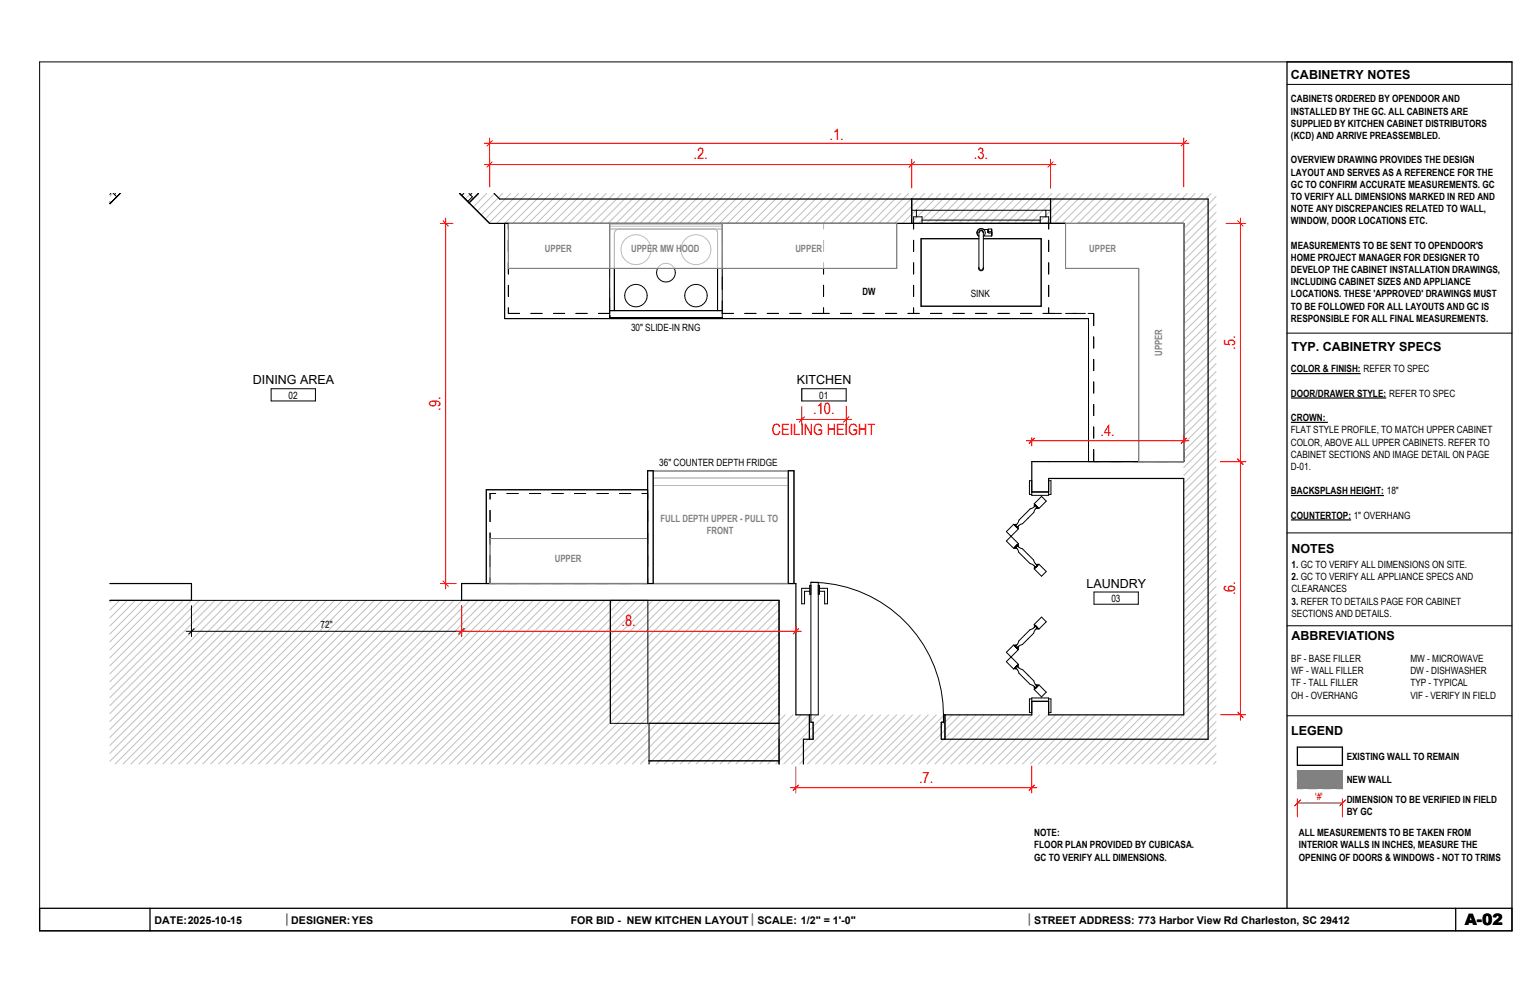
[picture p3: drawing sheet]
<svg xmlns="http://www.w3.org/2000/svg" width="432mm" height="279mm" viewBox="0 0 432 279" stroke-linecap="round" stroke-linejoin="round" font-family="sans-serif">
<path d="M172 63v1.6M203.7 63v1.6" fill="none" stroke="#fafafa" stroke-width=".28"/>
<g fill="none" stroke="#bdbdbd" stroke-width=".28">
<path d="M143.4 63h24.1M172 64.6h31.7M172 63.8h31.7M172 63.3h31.7M173.3 65.9v9.8M173.7 65l.9-.4-.9 .4-.4 .9zM185.5 75.7a2.62 2.62 0 0 1 2.3-1.4 2.62 2.62 0 0 1 2.4 1.4M201.3 64.6l.8 .3 .3 .8v10M203.7 63v15.1M232.3 63v1.6M232.3 67.8v3.2M232.3 74.1v1.6"/>
<path d="M265 63h-93v15.4M296.3 63h37.6v67.2h-26.9M172 81.5v2.7M184.3 134.8h38v29.8h-38zM184.3 137h38M137.2 164.6h45.5"/>
<circle cx="179.4" cy="70.4" r="4.2"/>
<circle cx="196.3" cy="70.4" r="4.2"/>
</g>
<path d="M167.5 63h4.5v5.6M172 71.7v4M203.7 63v5.6M203.7 71.7v4M300.5 63h3.5" fill="none" stroke="#ededed" stroke-width=".28"/>
<g fill="none" stroke="#000" stroke-width=".28">
<path d="M31 56.9l.2 .3M31.3 54.6l-.3 .2M32 54.6l.9 .9M32.6 54.6l-.3 .3M33.9 54.6l-2.9 2.9M129.6 54.6l8.5 8.4M130.8 54.6l-.6 .6M132.3 54.6l.9 .9-1.3 1.3M133.1 54.6l-.4 .4M134.9 54.6h.1M134.9 54.6l-2.6 2.6M257.1 59.3h39.2"/>
<path d="M258.5 59.3v1.9M295 59.3v1.9M143.4 67.8v3.2M143.4 74.1v3.2M172 75.7v13.9h31.7v-13.9M173.3 75.7v11.9M185.5 75.7a2.64 2.64 0 0 0 2.3 3.9 2.64 2.64 0 0 0 2.4-3.9M202.4 75.7v11.9M232.3 75.7v1.6M257.7 67.8v3.2M257.7 74.1v3.2M260.1 63v-1.8h-2.4v3.4"/>
<path d="M260.1 62.1h33.3M275.6 65.7l.1 .5 .4 .4M275.6 65.7a1.16 1.16 0 0 1 1.7-1.1 1.16 1.16 0 0 1 0 2h2.4v-1v.8M276.1 65.5v10.2M276.1 75.4a.7 .7 0 0 0 .6 1 .7 .7 0 0 0 .6-1M276.1 65.5v.1M276.1 67.3h-16.3v19.1h33.9v-19.1h-16.4M276.1 65.5h.1M276.1 65.4a.62 .62 0 0 1 .6-.5 .62 .62 0 0 1 .6 .5M276.2 65.5l.2-.3 .3-.2 .4 .2 .1 .3M276.2 75.7l.2 .4 .3 .1 .4-.1 .1-.4M277.3 65.5h.1"/>
<path d="M277.3 65.5v10.2M277.3 65.5v.1M278.6 64.8v.8M278.6 65.6h.3M278.6 64.8h.1M278.7 64.6l-1.3 .1a1.16 1.16 0 0 0-1.2-.1 1.16 1.16 0 0 0-.6 1.1M278.7 65.6v-1h1v1.8M278.9 65.4h.8v.3h-.8zM279.7 64.8v1.5M279.7 64.6v1.8M293.4 63v-1.8h2.4v3.4M295.8 67.8v3.2"/>
<path d="M295.8 74.1v3.2M296.3 63v-6.9h-39.2v6.9h43.4M333.9 63v67.2h-26.9v-40.3h-164.7v-26.9h1.1v1.6M143.4 86.8v1.6h3.2M143.4 80.5v3.2M149.7 88.4h3.2M156.1 88.4h3.2M162.4 88.4h3.2M168.8 88.4h3.2M172 87.6h31.7M176.2 83.4a3.2 3.2 0 0 1 4.5-2.9 3.2 3.2 0 0 1 .7 5.3 3.2 3.2 0 0 1-5.1-1.6l-.1-.8M203.7 88.4h3.2"/>
<path d="M210.1 88.4h3.1M216.4 88.4h3.2M222.8 88.4h3.1M229.1 88.4h4.8M232.3 80.5v3.2M232.3 86.8v1.6M237 88.4h3.2M243.4 88.4h3.2M249.7 88.4h3.2M256.1 88.4h3.2M257.7 80.5v3.2M257.7 86.8v1.6"/>
<path d="M262.4 88.4h3.2M268.8 88.4h3.2M275.1 88.4h3.2M281.5 88.4h3.2M287.8 88.4h3.2M294.2 88.4h5.2M295.8 80.5v3.2M295.8 86.8v1.6M300.5 88.4h5.6M306.9 88.4h1.6v3.5M308.5 95v3.2M226.2 109.7v3.4"/>
<path d="M238.7 109.7v3.4M308.5 101.4v3.2M308.5 107.7v3.2M308.5 114.1v3.2M139.8 139.2h-1.6v1.6M143 139.2h3.2M149.3 139.2h3.2M155.7 139.2h3.2M162 139.2h3.2M168.4 139.2h3.2M174.7 139.2h3.2M181.1 139.2h1.6"/>
<path d="M182.7 138.2h-45.5v26.4h47.1v-31.8h-1.6v31.8M222.3 132.8h1.6v31.8h-1.6zM291 139.5h-.7v-3.9h.7v4.1h4.8v-4.1h.6v3.9h-.6M291 138.8h4.8M308.5 120.4v3.2M308.5 126.8v3.4M138.2 144v3.1M138.2 150.3v3.2M138.2 156.7v3.1M285.9 147.9l-2.1 2.1 3.4 3.4-1.3 1.3-2.1-2.1 3.4-3.4zM286.1 154.5l.3 .2 .3-.1M286.3 154.3l.6 .5 .4 1 3.2 3.2 1 .4 .6 .6"/>
<path d="M286.6 148h-.5M286.6 148h.1M286.8 153.8l.6 .6 1 .4 3.1 3.2 .5 1 .6 .6M287.1 153.5l.2 .3-.2 .3M287.1 148.5h.1M287.1 148.5v.5M291.7 142.1l2.1-2.1 1.3 1.4-2.1 2zM291.7 142.8l.1 .1M291.8 159.7v.6M291.8 142.3l-.1 .5M292.1 142.5l-.6 .6-.9 .4-3.2 3.2-.5 1-.6 .6M292.3 143.3v.1"/>
<path d="M292.6 143l-.6 .6-.4 .9-3.2 3.2-1 .5-.6 .6M292.8 159.3h-.5M292.8 159.3h.1M292.8 143.3l-.5 .1M293 159.1l2.1 2.1-1.3 1.3-2.1-2zM31 169.4h188.7v32.2M138.2 163v1.6M172.1 169.4v34.6h10.6v-34.6M228.4 166h-2.3v4.3h.8v-3.5h1.5M228.7 164.3a37.4 37.4 0 0 1 37.4 37.3M228.7 164.3h2.1v37.3h-2.5v6.9h1v-4.8h-.6zM228.7 165.1h-.3v2.5h.3"/>
<path d="M230.8 165.1h.3v2.5h-.3M231.1 166h2.3v4.3h-.8v-3.5h-1.5M291.7 176.2l2.1-2.1 1.3 1.3-2.1 2.1zM291.8 176.3v.6M292.1 176.6l-.6 .6-1 .4-3.2 3.2-.4 1-.6 .5M292.3 177.3h.5M292.6 177l-.6 .6-.5 1-3.1 3.2-1 .4-.6 .6M292.8 177.3h.1M285.9 181.9l1.3 1.3-3.4 3.5 2.1 2 1.3-1.3-3.4-3.4zM286.1 188.6h.5M286.3 188.3l.6 .6 .5 1 3.2 3.2 .9 .4 .6 .6M286.6 188.6h.1"/>
<path d="M286.7 182l-.3-.1-.3 .2M286.8 187.8l.6 .6 1 .5 3.2 3.2 .4 .9 .6 .6M287.1 187.6v.5M287.1 188.1h.1M287.1 182.5l.2 .3-.2 .3M291 197.1h-.7v3.9h.7v-4.1h4.8v4.1h.6v-3.9h-.6M291 197.8h4.8M291.7 193.8l.1 .5M291.8 193.7l-.1 .1M292.3 193.3l.2-.1 .3 .1M293 193.2l2.1 2.1-1.3 1.3-2.1-2.1zM183.1 214.6h36.6"/>
<path d="M219.7 204h-36.6v11.5M219.7 208.5v7M266.1 201.6h.4v6.9h-1v-4.8h.6z"/>
<circle cx="196.3" cy="83.4" r="3.2"/>
</g>
<path d="M172 63v12.7M203.7 63v12.7" fill="none" stroke="#dedede" stroke-width=".28"/>
<path d="M300.5 63h3.5" fill="none" stroke="#bdbdbd" stroke-width=".34"/>
<path d="M286.2 148.2l-2 2.1M286.3 152.4l-1.3 1.3M294.1 140.4l-2.1 2M294 174.3l-2 2.1M294.8 160.9l-1.4 1.3M286.2 182.2l-2.1 2.1M286.2 186.4l-1.3 1.3M294.7 194.9l-1.3 1.3" fill="none" stroke="#fff" stroke-width=".28"/>
<g fill="none" stroke="#c0c0c0" stroke-width=".28">
<path d="M31.8 54.6l-.8 .8M130.6 54.6l-.5 .4M132.8 54.6l-1.6 1.5M135.1 54.6l-2.7 2.7M137.3 54.6l-3.8 3.8M139.5 54.6l-4.9 4.9M141.8 54.6l-6.1 6M144 54.6l-7.2 7.2M146.3 54.6l-8.3 8.3M148.5 54.6l-8.4 8.4M150.8 54.6l-8.5 8.4M153 54.6l-8.4 8.4"/>
<path d="M155.3 54.6l-8.5 8.4M157.5 54.6l-8.4 8.4M159.8 54.6l-8.5 8.4M162 54.6l-8.5 8.4M164.2 54.6l-8.4 8.4M166.5 54.6l-8.5 8.4M168.7 54.6l-8.4 8.4M171 54.6l-8.5 8.4M173.2 54.6l-8.4 8.4M175.5 54.6l-8.5 8.4M177.7 54.6l-8.4 8.4M180 54.6l-8.5 8.4"/>
<path d="M182.2 54.6l-8.4 8.4M184.4 54.6l-8.4 8.4M186.7 54.6l-8.5 8.4M188.9 54.6l-8.4 8.4M191.2 54.6l-8.5 8.4M193.4 54.6l-8.4 8.4M195.7 54.6l-8.5 8.4M197.9 54.6l-8.4 8.4M200.2 54.6l-8.5 8.4M202.4 54.6l-8.4 8.4M204.6 54.6l-8.4 8.4M206.9 54.6l-8.5 8.4"/>
<path d="M209.1 54.6l-8.4 8.4M211.4 54.6l-8.5 8.4M213.6 54.6l-8.4 8.4M215.9 54.6l-8.5 8.4M218.1 54.6l-8.4 8.4M220.4 54.6l-8.5 8.4M222.6 54.6l-8.4 8.4M224.9 54.6l-8.5 8.4M227.1 54.6l-8.5 8.4M229.3 54.6l-8.4 8.4M231.6 54.6l-8.5 8.4M233.8 54.6l-8.4 8.4"/>
<path d="M236.1 54.6l-8.5 8.4M238.3 54.6l-8.4 8.4M240.6 54.6l-8.5 8.4M242.8 54.6l-8.4 8.4M245.1 54.6l-8.5 8.4M247.3 54.6l-8.4 8.4M249.5 54.6l-8.4 8.4M251.8 54.6l-8.5 8.4M254 54.6l-8.4 8.4M256.3 54.6l-8.5 8.4M258.5 54.6l-8.4 8.4M260.8 54.6l-8.5 8.4"/>
<path d="M263 54.6l-8.4 8.4M265.3 54.6l-8.5 8.4M267.5 54.6l-8.4 8.4M269.7 54.6l-8.4 8.4M272 54.6l-8.5 8.4M274.2 54.6l-8.4 8.4M276.5 54.6l-8.5 8.4M278.7 54.6l-8.4 8.4M281 54.6l-8.5 8.4M283.2 54.6l-8.4 8.4M285.5 54.6l-8.5 8.4M287.7 54.6l-8.4 8.4"/>
<path d="M290 54.6l-8.5 8.4M292.2 54.6l-8.4 8.4M294.4 54.6l-8.4 8.4M296.7 54.6l-8.5 8.4M298.9 54.6l-8.4 8.4M301.2 54.6l-8.5 8.4M303.4 54.6l-8.4 8.4M305.7 54.6l-8.5 8.4M307.9 54.6l-8.4 8.4M310.2 54.6l-8.5 8.4M312.4 54.6l-8.4 8.4M314.6 54.6l-8.4 8.4"/>
<path d="M316.9 54.6l-8.5 8.4M319.1 54.6l-8.4 8.4M321.4 54.6l-8.5 8.4M323.6 54.6l-8.4 8.4M325.9 54.6l-8.5 8.4M328.1 54.6l-8.4 8.4M330.4 54.6l-8.5 8.4M332.6 54.6l-8.4 8.4M334.9 54.6l-8.5 8.4M337.1 54.6l-8.5 8.4M339.3 54.6l-8.4 8.4M341.6 54.6l-8.5 8.4"/>
<path d="M343 55.4l-9.1 9.1M343 57.7l-9.1 9.1M343 59.9l-9.1 9.1M343 62.1l-9.1 9.2M343 64.4l-9.1 9.1M343 66.6l-9.1 9.2M343 68.9l-9.1 9.1M343 71.1l-9.1 9.1M343 73.4l-9.1 9.1M343 75.6l-9.1 9.1M343 77.9l-9.1 9.1M343 80.1l-9.1 9.1"/>
<path d="M343 82.4l-9.1 9.1M343 84.6l-9.1 9.1M343 86.8l-9.1 9.2M343 89.1l-9.1 9.1M343 91.3l-9.1 9.1M343 93.6l-9.1 9.1M343 95.8l-9.1 9.1M343 98.1l-9.1 9.1M343 100.3l-9.1 9.1M343 102.6l-9.1 9.1M343 104.8l-9.1 9.1M343 107l-9.1 9.2"/>
<path d="M343 109.3l-9.1 9.1M343 111.5l-9.1 9.1M343 113.8l-9.1 9.1M343 116l-9.1 9.1M343 118.3l-9.1 9.1M343 120.5l-9.1 9.1M343 122.8l-9.1 9.1M343 125l-9.1 9.1M343 127.2l-9.1 9.2M343 129.5l-9.1 9.1M343 131.7l-9.1 9.2M343 134l-9.1 9.1"/>
<path d="M343 136.2l-9.1 9.1M343 138.5l-9.1 9.1M343 140.7l-9.1 9.1M343 143l-9.1 9.1M343 145.2l-9.1 9.1M343 147.5l-9.1 9.1M343 149.7l-9.1 9.1M343 151.9l-9.1 9.2M343 154.2l-9.1 9.1M343 156.4l-9.1 9.1M343 158.7l-9.1 9.1M31.5 169.4l-.5 .5"/>
<path d="M33.7 169.4l-2.7 2.7M36 169.4l-5 5M38.2 169.4l-7.2 7.2M40.5 169.4l-9.5 9.4M42.7 169.4l-11.7 11.7M45 169.4l-14 13.9M47.2 169.4l-16.2 16.2M49.5 169.4l-18.5 18.4M51.7 169.4l-20.7 20.7M53.9 169.4l-22.9 22.9M56.2 169.4l-25.2 25.2M58.4 169.4l-27.4 27.4"/>
<path d="M60.7 169.4l-29.7 29.6M62.9 169.4l-31.9 31.9M65.2 169.4l-34.2 34.1M67.4 169.4l-36.4 36.4M69.7 169.4l-38.7 38.6M71.9 169.4l-40.9 40.9M74.1 169.4l-43.1 43.1M76.4 169.4l-45.4 45.4M78.6 169.4l-46.1 46.1M80.9 169.4l-46.2 46.1M83.1 169.4l-46.1 46.1M85.4 169.4l-46.2 46.1"/>
<path d="M87.6 169.4l-46.1 46.1M89.9 169.4l-46.2 46.1M92.1 169.4l-46.2 46.1M94.3 169.4l-46.1 46.1M96.6 169.4l-46.2 46.1M98.8 169.4l-46.1 46.1M101.1 169.4l-46.2 46.1M103.3 169.4l-46.1 46.1M105.6 169.4l-46.2 46.1M107.8 169.4l-46.1 46.1M110.1 169.4l-46.2 46.1M112.3 169.4l-46.2 46.1"/>
<path d="M114.6 169.4l-46.2 46.1M116.8 169.4l-46.2 46.1M119 169.4l-46.1 46.1M121.3 169.4l-46.2 46.1M123.5 169.4l-46.1 46.1M125.8 169.4l-46.2 46.1M128 169.4l-46.1 46.1M130.3 169.4l-46.2 46.1M132.5 169.4l-46.2 46.1M134.8 169.4l-46.2 46.1M137 169.4l-46.2 46.1M139.2 169.4l-46.1 46.1"/>
<path d="M141.5 169.4l-46.2 46.1M143.7 169.4l-46.1 46.1M146 169.4l-46.2 46.1M148.2 169.4l-46.1 46.1M150.5 169.4l-46.2 46.1M152.7 169.4l-46.1 46.1M155 169.4l-46.2 46.1M157.2 169.4l-46.2 46.1M159.5 169.4l-46.2 46.1M161.7 169.4l-46.2 46.1M163.9 169.4l-46.1 46.1M166.2 169.4l-46.2 46.1"/>
<path d="M168.4 169.4l-46.1 46.1M170.7 169.4l-46.2 46.1M172.9 169.4l-46.1 46.1M175.2 169.4l-46.2 46.1M177.4 169.4l-46.2 46.1M179.7 169.4l-46.2 46.1M181.9 169.4l-46.2 46.1M184.1 169.4l-46.1 46.1M186.4 169.4l-46.2 46.1M188.6 169.4l-46.1 46.1M190.9 169.4l-46.2 46.1M193.1 169.4l-46.1 46.1"/>
<path d="M195.4 169.4l-46.2 46.1M197.6 169.4l-46.1 46.1M199.9 169.4l-46.2 46.1M202.1 169.4l-46.2 46.1M204.3 169.4l-46.1 46.1M206.6 169.4l-46.2 46.1M208.8 169.4l-46.1 46.1M211.1 169.4l-46.2 46.1M213.3 169.4l-46.1 46.1M215.6 169.4l-46.2 46.1M217.8 169.4l-46.1 46.1M219.7 169.7l-45.8 45.8"/>
<path d="M219.7 171.9l-43.6 43.6M219.7 174.2l-41.3 41.3M219.7 176.4l-39.1 39.1M219.7 178.7l-36.8 36.8M343 160.9l-9.1 9.1M343 163.2l-9.1 9.1M343 165.4l-9.1 9.1M343 167.7l-9.1 9.1M343 169.9l-9.1 9.1M343 172.1l-9.1 9.2M343 174.4l-9.1 9.1M343 176.6l-9.1 9.2"/>
<path d="M343 178.9l-9.1 9.1M219.7 180.9l-34.6 34.6M219.7 183.2l-32.3 32.3M219.7 185.4l-30.1 30.1M219.7 187.6l-27.8 27.9M219.7 189.9l-25.6 25.6M219.7 192.1l-23.4 23.4M219.7 194.4l-21.1 21.1M219.7 196.6l-18.9 18.9M219.7 198.9l-16.6 16.6M343 181.1l-9.1 9.1M343 183.4l-9.1 9.1"/>
<path d="M343 185.6l-9.1 9.1M343 187.9l-9.1 9.1M343 190.1l-9.1 9.1M343 192.4l-9.1 9.1M343 194.6l-20.9 20.9M343 196.8l-18.7 18.7M343 199.1l-16.4 16.4M219.7 201.1l-14.4 14.4M221.4 201.6l-13.8 13.9M223.7 201.6l-13.9 13.9M225.9 201.6l-13.8 13.9M228.2 201.6l-13.9 13.9"/>
<path d="M230.4 201.6l-13.8 13.9M232.7 201.6l-13.9 13.9M234.9 201.6l-13.9 13.9M237.2 201.6l-13.9 13.9M239.4 201.6l-13.9 13.9M241.6 201.6l-13.8 13.9M243.9 201.6l-13.9 13.9M246.1 201.6l-13.8 13.9M248.4 201.6l-13.9 13.9M250.6 201.6l-13.8 13.9M252.9 201.6l-13.9 13.9M255.1 201.6l-13.9 13.9"/>
<path d="M257.4 201.6l-13.9 13.9M259.6 201.6l-13.9 13.9M261.9 201.6l-13.9 13.9M264.1 201.6l-13.9 13.9M266.3 201.6l-13.8 13.9M268.6 201.6l-13.9 13.9M270.8 201.6l-13.8 13.9M273.1 201.6l-13.9 13.9M275.3 201.6l-13.9 13.9M277.6 201.6l-13.9 13.9M279.8 201.6l-13.9 13.9M282.1 201.6l-13.9 13.9"/>
<path d="M284.3 201.6l-13.9 13.9M286.5 201.6l-13.8 13.9M288.8 201.6l-13.9 13.9M291 201.6l-13.8 13.9M293.3 201.6l-13.9 13.9M295.5 201.6l-13.8 13.9M297.8 201.6l-13.9 13.9M300 201.6l-13.9 13.9M302.3 201.6l-13.9 13.9M304.5 201.6l-13.9 13.9M306.8 201.6l-13.9 13.9M309 201.6l-13.9 13.9"/>
<path d="M311.2 201.6l-13.8 13.9M313.5 201.6l-13.9 13.9M315.7 201.6l-13.8 13.9M318 201.6l-13.9 13.9M320.2 201.6l-13.9 13.9M322.5 201.6l-13.9 13.9M324.7 201.6l-13.9 13.9M327 201.6l-13.9 13.9M329.2 201.6l-13.9 13.9M331.4 201.6l-13.8 13.9M333.7 201.6l-13.9 13.9M343 201.3l-14.2 14.2"/>
<path d="M343 203.6l-12 11.9M343 205.8l-9.7 9.7M343 208.1l-7.5 7.4M343 210.3l-5.2 5.2M343 212.6l-3 2.9M343 214.8l-.7 .7"/>
</g>
<path d="M134.9 54.6l-2.6 2.6 5.8 5.8h119v-6.9h-116.2l-1.5-1.5M300.5 63h-4.2v-6.9h44.4v152.4h-74.2v-6.9h24.5v-3.8h4.8v3.8h38.1v-66.6h-38.1v3.8h-4.8v-8.6h42.9v-67.2h-29.9M31 164.6h23v4.8h-23M219.7 215.5v-46.1h-89.5v-4.8h94.3v37h3.8v6.9h-1.7v7" fill="none" stroke="#000" stroke-width=".34"/>
<path d="M143.4 63h109.5v12.7h-109.5zM172 63v12.7M203.7 63v12.7M300.5 63h33.4v67.2h-12.7v-54.5h-20.7zM184.3 132.9h38v31.7h-38zM138.2 151.9h44.5v12.7h-44.5z" fill="none" stroke="#808080" stroke-width=".28"/>
<g fill="#fff">
<path d="M178 90.7h19.8v3.4h-19.8z"/>
<path d="M226.2 109.7h12.5v3.4h-12.5z"/>
</g>
<path d="M226.2 109.7h12.5v3.4h-12.5zM52.5 178.1h79.2M54 170.9v8.7M130.2 170.9v8.7" fill="none" stroke="#000" stroke-width=".28"/>
<g fill="none" stroke="#f00" stroke-width=".28">
<path d="M138.1 38.9v13.8M333.9 38.9v13.8M136.6 40.4h198.8M136.6 46.4h161.2M257.1 44.9v8.2M296.3 44.9v8.2M345.8 63h5.6M349.9 61.5v141.6M289.5 124.3h45.9M291 123.4v2.4M333.9 122.8v2M344.2 130.2h7.2"/>
<path d="M344.2 201.6h7.2"/>
</g>
<path d="M138.8 39.7l-1.5 1.5M334.6 39.7l-1.5 1.5M138.8 45.7l-1.5 1.5M257.9 45.7l-1.5 1.5M297.1 45.7l-1.5 1.5M349.1 62.3l1.5 1.5M291.8 123.6l-1.5 1.5M334.6 123.6l-1.5 1.5M349.1 129.5l1.5 1.5M349.1 200.9l1.5 1.5" fill="none" stroke="#f00" stroke-width=".3"/>
<path d="M54.8 177.3l-1.5 1.5M130.9 177.3l-1.5 1.5" fill="none" stroke="#000" stroke-width=".3"/>
<path d="M308.6 167h12.5v3.4h-12.5z" fill="#fff"/>
<path d="M308.6 167h12.5v3.4h-12.5z" fill="none" stroke="#000" stroke-width=".28"/>
<path d="M76.5 109.7h12.5v3.4h-12.5z" fill="#fff"/>
<path d="M76.5 109.7h12.5v3.4h-12.5z" fill="none" stroke="#000" stroke-width=".28"/>
<path d="M124.2 63h3.6M125.7 61.5v104.6M224.7 118.3h15.5M226.2 114.6v5.2M238.7 114.6v5.2M124.2 164.6h4.5M128.7 178.1h97.3M130.2 170.9v8.7M224.5 176.6v1.9M224.5 216.3v7.4M291 216.1v7.6M223 222.2h69.5" fill="none" stroke="#f00" stroke-width=".28"/>
<path d="M124.9 62.3l1.5 1.5M226.9 117.6l-1.5 1.5M239.4 117.6l-1.5 1.5M124.9 163.9l1.5 1.5M130.9 177.3l-1.5 1.5M225.2 177.3l-1.5 1.5M225.2 221.4l-1.5 1.5M291.8 221.4l-1.5 1.5" fill="none" stroke="#f00" stroke-width=".3"/>
<path d="M365.9 210.7h12.7v5.2h-12.7z" fill="#fff"/>
<path d="M365.9 210.7h12.7v5.2h-12.7z" fill="none" stroke="#000" stroke-width=".37"/>
<path d="M365.9 217.4h12.7v5.1h-12.7z" fill="#808080"/>
<path d="M367.5 217.4h-1.6v1.7M369.1 217.4h2.4M373.1 217.4h2.3M377 217.4h1.6v1.7M365.9 220.7v1.8h1.6M369.1 222.5h2.4M373.1 222.5h2.3M378.6 220.7v1.8h-1.6" fill="none" stroke="#808080" stroke-width=".28"/>
<path d="M426.4 17.5h-415.2v245.1h415.2M363 23.8h63.4M363 94h63.4M363 150.3h63.4M363 176.5h63.4M363 201.9h63.4" fill="none" stroke="#000" stroke-width=".28"/>
<path d="M42.3 256.2v6.4M363 256.2v-238.7h63.4v245.1h-415.2v-6.4h415.2M410.6 256.2v6.4" fill="none" stroke="#000" stroke-width=".37"/>
<path d="M80.9 257.8v3.2M212.2 257.8v3.2M290.3 257.8v3.2" fill="none" stroke="#808080" stroke-width=".45"/>
<path d="M365.9 226.5h12.7M365.9 225.3v5.1M366.8 225.6l-1.7 1.7M378.6 225.3v5.1M379.5 225.6l-1.7 1.7" fill="none" stroke="#f00" stroke-width=".28"/>
<path d="M364.1 105.4h19.7M364.1 112.3h26.9M364.1 119.1h10.4M364.1 139.8h26.2M364.1 146.7h17" fill="none" stroke="#000" stroke-width=".33"/>
<g font-size="4.4" fill="#f00">
<text x="233.9" y="39.6">.1.</text>
<text x="195.6" y="45">.2.</text>
<text x="274.7" y="45">.3.</text>
<text x="348.4" y="98.7" transform="rotate(-90 348.4 98.7)">.5.</text>
<text x="124.2" y="115.8" transform="rotate(-90 124.2 115.8)">.9.</text>
<text x="229.4" y="116.9">.10.</text>
<text x="217.7" y="122.8">CEILING HEIGHT</text>
<text x="310.4" y="122.9">.4.</text>
<text x="348.4" y="168" transform="rotate(-90 348.4 168)">.6.</text>
<text x="175.3" y="176.6">.8.</text>
<text x="259.2" y="220.7">.7.</text>
</g>
<text font-size="4.4" x="413.1" y="261">A-02</text>
<g font-size="3.5">
<text x="364.1" y="22.2">CABINETRY NOTES</text>
<text x="364.2" y="98.9">TYP. CABINETRY SPECS</text>
<text x="71.3" y="108.5">DINING AREA</text>
<text x="224.7" y="108.5">KITCHEN</text>
<text x="364.2" y="156">NOTES</text>
<text x="306.5" y="165.8">LAUNDRY</text>
<text x="364.2" y="180.6">ABBREVIATIONS</text>
<text x="364.2" y="207.2">LEGEND</text>
</g>
<g font-size="3">
<text x="43.6" y="260.5">DATE:2025-10-15</text>
<text x="82.2" y="260.5">DESIGNER:YES</text>
<text x="161" y="260.5">FOR BID - NEW KITCHEN LAYOUT</text>
<text x="213.6" y="260.5">SCALE: 1/2&quot; = 1'-0&quot;</text>
<text x="291.7" y="260.5">STREET ADDRESS: 773 Harbor View Rd Charleston, SC 29412</text>
</g>
<g font-size="2.8">
<text x="364.1" y="28.9">CABINETS ORDERED BY OPENDOOR AND</text>
<text x="364.1" y="32.3">INSTALLED BY THE GC. ALL CABINETS ARE</text>
<text x="364.1" y="35.8">SUPPLIED BY KITCHEN CABINET DISTRIBUTORS</text>
<text x="364.1" y="39.2">(KCD) AND ARRIVE PREASSEMBLED.</text>
<text x="364.1" y="46.1">OVERVIEW DRAWING PROVIDES THE DESIGN</text>
<text x="364.1" y="49.5">LAYOUT AND SERVES AS A REFERENCE FOR THE</text>
<text x="364.1" y="52.9">GC TO CONFIRM ACCURATE MEASUREMENTS. GC</text>
<text x="364.1" y="56.4">TO VERIFY ALL DIMENSIONS MARKED IN RED AND</text>
<text x="364.1" y="59.8">NOTE ANY DISCREPANCIES RELATED TO WALL,</text>
<text x="364.1" y="63.3">WINDOW, DOOR LOCATIONS ETC.</text>
<text x="364.1" y="70.1">MEASUREMENTS TO BE SENT TO OPENDOOR'S</text>
<text x="364.1" y="73.6">HOME PROJECT MANAGER FOR DESIGNER TO</text>
<text x="364.1" y="77">DEVELOP THE CABINET INSTALLATION DRAWINGS,</text>
<text x="243.3" y="83.1">DW</text>
<text x="273.8" y="83.9">SINK</text>
<text x="364.1" y="80.5">INCLUDING CABINET SIZES AND APPLIANCE</text>
<text x="364.1" y="83.9">LOCATIONS. THESE 'APPROVED' DRAWINGS MUST</text>
<text x="364.1" y="87.3">TO BE FOLLOWED FOR ALL LAYOUTS AND GC IS</text>
<text x="178" y="93.4">30&quot; SLIDE-IN RNG</text>
<text x="364.1" y="90.8">RESPONSIBLE FOR ALL FINAL MEASUREMENTS.</text>
<text x="364.1" y="105.1">COLOR &amp; FINISH: REFER TO SPEC</text>
<text x="81.4" y="112.4">02</text>
<text x="231.1" y="112.4">01</text>
<text x="364.1" y="111.9">DOOR/DRAWER STYLE: REFER TO SPEC</text>
<text x="364.1" y="118.8">CROWN:</text>
<text x="364.1" y="122.3">FLAT STYLE PROFILE, TO MATCH UPPER CABINET</text>
<text x="364.1" y="125.7">COLOR, ABOVE ALL UPPER CABINETS. REFER TO</text>
<text x="186" y="131.6">36&quot; COUNTER DEPTH FRIDGE</text>
<text x="364.1" y="129.1">CABINET SECTIONS AND IMAGE DETAIL ON PAGE</text>
<text x="364.1" y="132.6">D-01.</text>
<text x="364.1" y="139.5">BACKSPLASH HEIGHT: 18&quot;</text>
<text x="364.1" y="146.3">COUNTERTOP: 1&quot; OVERHANG</text>
<text x="364.2" y="160.2">1. GC TO VERIFY ALL DIMENSIONS ON SITE.</text>
<text x="364.2" y="163.7">2. GC TO VERIFY ALL APPLIANCE SPECS AND</text>
<text x="364.2" y="167.1">CLEARANCES</text>
<text x="313.4" y="169.8">03</text>
<text x="364.2" y="170.6">3. REFER TO DETAILS PAGE FOR CABINET</text>
<text x="90.4" y="177.2">72&quot;</text>
<text x="364.2" y="174">SECTIONS AND DETAILS.</text>
<text x="364.2" y="186.7">BF - BASE FILLER</text>
<text x="364.2" y="190.2">WF - WALL FILLER</text>
<text x="397.8" y="186.7">MW - MICROWAVE</text>
<text x="397.8" y="190.2">DW - DISHWASHER</text>
<text x="364.2" y="193.6">TF - TALL FILLER</text>
<text x="364.2" y="197">OH - OVERHANG</text>
<text x="397.8" y="193.6">TYP - TYPICAL</text>
<text x="397.8" y="197">VIF - VERIFY IN FIELD</text>
<text x="379.8" y="214.3">EXISTING WALL TO REMAIN</text>
<text x="379.8" y="220.9">NEW WALL</text>
<text x="379.8" y="226.5">DIMENSION TO BE VERIFIED IN FIELD</text>
<text x="379.8" y="230">BY GC</text>
<text x="291.7" y="235.9">NOTE:</text>
<text x="291.7" y="239.3">FLOOR PLAN PROVIDED BY CUBICASA.</text>
<text x="366.4" y="235.9">ALL MEASUREMENTS TO BE TAKEN FROM</text>
<text x="366.4" y="239.3">INTERIOR WALLS IN INCHES, MEASURE THE</text>
<text x="291.7" y="242.8">GC TO VERIFY ALL DIMENSIONS.</text>
<text x="366.4" y="242.8">OPENING OF DOORS &amp; WINDOWS - NOT TO TRIMS</text>
</g>
<g font-size="2.8" fill="#808080">
<text x="153.7" y="71.2">UPPER</text>
<text x="178" y="71.2">UPPER MW HOOD</text>
<text x="224.3" y="71.2">UPPER</text>
<text x="307.2" y="71.2">UPPER</text>
<text x="327.8" y="100.4" transform="rotate(-90 327.8 100.4)">UPPER</text>
<text x="186.3" y="147.3">FULL DEPTH UPPER - PULL TO</text>
<text x="199.3" y="150.7">FRONT</text>
<text x="156.5" y="158.5">UPPER</text>
</g>
<text font-size="2.8" fill="#f00" x="370.9" y="225.6">'#'</text>
</svg>
